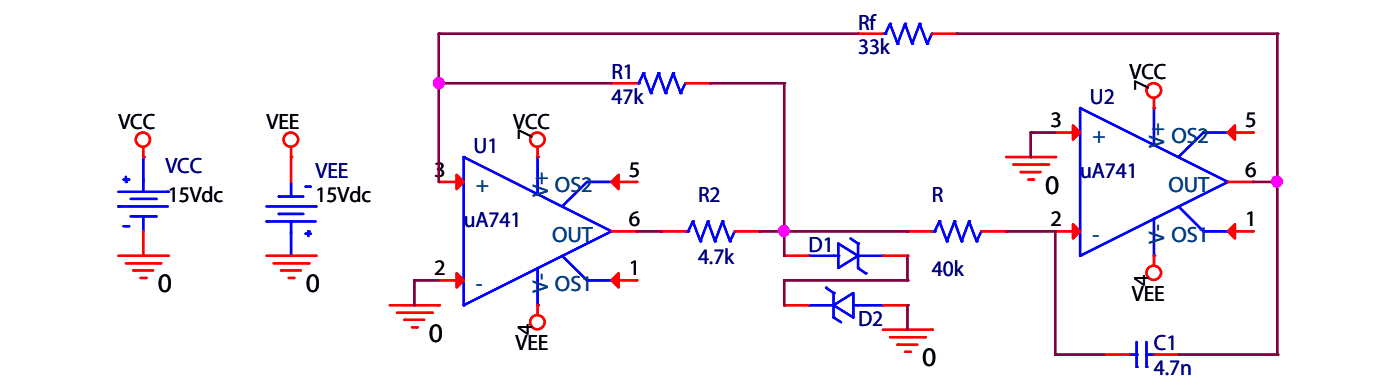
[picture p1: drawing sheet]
<svg xmlns="http://www.w3.org/2000/svg" width="150mm" height="42mm" viewBox="0 0 150 42" stroke-linecap="round" stroke-linejoin="round" font-family="sans-serif">
<g fill="none" stroke="#f00" stroke-width=".25">
<path d="M15.4 16.8h.1M15.4 15.8v1M31.2 16.8h.1M31.2 15.8v1M57.6 16.8h.1M57.6 15.8v1M107.8 16.8h5.3M108.6 17.6h3.7M109.4 18.4h.1M109.4 18.4h2.1M110.2 19.2h.5M110.7 19.2h.1"/>
<path d="M112.3 17.6h.1M113.1 16.8h.1M123.6 11.6h.1M123.6 10.5v1.1M12.7 27.4h5.3M13.5 28.2h3.7M14.3 29h2.1M14.3 29h.1M15.1 29.8h.5M15.4 27.4h.1M15.4 24.8v2.6M15.6 29.8h.1"/>
<path d="M17.2 28.2h.1M18 27.4h.1M28.6 27.4h5.2M29.3 28.2h3.7M30.1 29h.1M30.1 29h2.1M30.9 29.8h.5M31.4 29.8h.1M33 28.2h.1M33.8 27.4h.1M41.8 32.7h5.2M42.5 33.5h3.8"/>
<path d="M43.3 34.3h2.2M43.3 34.3h.1M44.1 35.1h.5M44.6 35.1h.1M46.3 33.5h.1M47 32.7h.1M57.6 32.7h.1M57.6 32.7v1.1M94.6 35.3h5.2M95.4 36.1h3.7M96.2 36.9h.1M96.2 36.9h2.1"/>
<path d="M97 37.7h.5M97.5 37.7h.1M99.1 36.1h.1M99.8 35.3h.1M118.3 38h2.7M118.3 38h.1M123.6 27.4h.1M123.6 27.4v1.1M123.6 38h2.7M126.3 38h.1"/>
<circle cx="15.3" cy="15" r=".76"/>
<circle cx="31.2" cy="15" r=".77"/>
<circle cx="57.6" cy="15" r=".77"/>
<circle cx="123.6" cy="9.7" r=".78"/>
<circle cx="57.6" cy="34.5" r=".77"/>
<circle cx="123.6" cy="29.2" r=".77"/>
</g>
<g fill="none" stroke="#00f" stroke-width=".25">
<path d="M13.2 19.2h.5M13.5 19.5h.1M13.5 18.9v.6M13.7 19.2h.1M15.4 16.8h.1M15.4 16.8v3.8M49.7 16.8l15.8 8M49.7 16.8h.1M49.7 16.8v15.9M57.6 16.8h.1M57.6 16.8v4M65.5 19.5h-2.6l-2.7 2.6"/>
<path d="M65.5 19.5h.1M12.7 22.1h.1M12.7 22.1h5.3M12.7 20.6h5.3M13.2 24.2h.5M13.7 24.2h.1M14 21.3h2.7M14 23.2h2.7M15.4 20.6h.1M15.4 23.2h.1M15.4 23.2v1.6M16.7 21.3h.1"/>
<path d="M16.7 23.2h.1M18 20.6h.1M49.7 32.7h.1M57.6 28.7h.1M57.6 20.8h.1M57.6 32.7h.1M57.6 28.7v4M60.2 22.1h.1M60.2 27.4l2.7 2.6M62.9 30h.1M62.9 30h2.6M65.5 24.8h.1"/>
<path d="M65.5 30h.1M65.5 24.8l-15.8 7.9M121 38h.8M121.8 39.3h.1M121.8 38h.1M121.8 36.6v2.7M122.8 39.3h.1M122.8 36.6v2.7M122.8 38h.8M123.6 38h.1"/>
</g>
<path d="M48.9 18.7l.8 .8-.8 .8z" fill="#f00"/>
<path d="M47 19.5h.1M47 19.5h2.7M48.9 18.7l.8 .8-.8 .8z" fill="none" stroke="#f00" stroke-width=".25"/>
<path d="M48.9 29.3l.8 .7-.8 .8z" fill="#f00"/>
<path d="M57.6 16.8h.1M47 30h.1M47 30h2.7M48.9 29.3l.8 .7-.8 .8zM57.6 32.7h.1M65.5 24.8h2.7M68.2 24.8h.1" fill="none" stroke="#f00" stroke-width=".25"/>
<path d="M66.3 29.3v1.5l-.8-.8z" fill="#f00"/>
<path d="M65.5 30h2.7M66.3 29.3v1.5l-.8-.8zM68.2 30h.1" fill="none" stroke="#f00" stroke-width=".25"/>
<path d="M65.5 19.5l.8-.8v1.6z" fill="#f00"/>
<path d="M65.5 19.5l.8-.8v1.6zM65.5 19.5h2.7M68.2 19.5h.1M84 32.7h.1M84 27.4h.1M84 32.7h2.6M84 27.4h2.6M94.6 32.7h2.6M94.6 27.4h2.6M97.2 32.7h.1M97.2 27.4h.1" fill="none" stroke="#f00" stroke-width=".25"/>
<g fill="none" stroke="#00f" stroke-width=".25">
<path d="M115.7 11.6h.1M115.7 11.6v15.8M115.7 11.6l15.9 7.9M123.6 15.5h.1M123.6 11.6h.1M123.6 11.6v3.9M126.3 16.8h.1M131.6 19.5l-15.9 7.9M131.6 14.2h-2.7l-2.6 2.6M131.6 19.5h.1M131.6 14.2h.1M86.6 32.7h2.7"/>
<path d="M86.6 27.4h3.2M86.6 32.7h.1M86.6 27.4h.1M88.5 30.8l.8 .6M88.5 30.8h.1M89.3 34l.8 .5M89.3 31.4h.1M89.3 32.7l2.1-1.3v2.6zM89.3 34h.1M89.3 31.4v2.6M89.8 27.4h.1M89.8 26.1l2.1 1.3-2.1 1.3z"/>
<path d="M91.1 25.5l.8 .6M91.4 32.7h.1M91.4 32.7h3.2M91.9 28.7h.1M91.9 26.1h.1M91.9 28.7l.8 .6M91.9 26.1v2.6M91.9 27.4h2.7M92.7 29.3h.1M94.6 32.7h.1M94.6 27.4h.1M115.7 27.4h.1"/>
<path d="M123.6 23.4h.1M123.6 27.4h.1M123.6 23.4v4M126.3 22.1l2.6 2.7M128.9 24.8h.1M128.9 24.8h2.7M131.6 24.8h.1"/>
</g>
<path d="M115 13.4l.7 .8-.7 .8z" fill="#f00"/>
<path d="M113.1 14.2h2.6M113.1 14.2h.1M115 13.4l.7 .8-.7 .8z" fill="none" stroke="#f00" stroke-width=".25"/>
<path d="M115 24l.7 .8-.7 .7z" fill="#f00"/>
<path d="M123.6 11.6h.1M131.6 19.5h2.6M134.2 19.5h.1M113.1 24.8h2.6M113.1 24.8h.1M115 24l.7 .8-.7 .7zM123.6 27.4h.1" fill="none" stroke="#f00" stroke-width=".25"/>
<path d="M131.6 24.8l.7-.8v1.5z" fill="#f00"/>
<path d="M131.6 24.8l.7-.8v1.5zM131.6 24.8h2.6M134.2 24.8h.1" fill="none" stroke="#f00" stroke-width=".25"/>
<path d="M131.6 14.2l.7-.8v1.6z" fill="#f00"/>
<g fill="none" stroke="#f00" stroke-width=".25">
<path d="M31.2 16.8h.1M31.2 16.8v2.7M65.5 8.9h2.7M65.5 8.9h.1M73.4 8.9h2.7M76.1 8.9h.1M91.9 3.6h2.7M91.9 3.6h.1M99.8 3.6h2.7M102.5 3.6h.1M131.6 14.2l.7-.8v1.6zM131.6 14.2h2.6"/>
<path d="M134.2 14.2h.1M31.2 27.4h.1M70.8 24.8h.1M70.8 24.8h2.6M78.7 24.8h2.7M81.4 24.8h.1M97.2 24.8h.1M97.2 24.8h2.6M105.1 24.8h2.7M107.8 24.8h.1"/>
</g>
<g fill="none" stroke="#00f" stroke-width=".25">
<path d="M31.2 19.5v1.6M68.2 8.9h.2M68.4 8.9h.1M68.9 7.9l-.5 1M68.9 7.9h.1M68.9 7.9l.9 2.1M69.8 10h.1M70.6 7.9h.1M70.6 7.9l.7 2.1M70.6 7.9l-.8 2.1M71.3 10h.1M72.1 7.9l-.8 2.1"/>
<path d="M72.1 7.9h.1M72.1 7.9l.8 2.1M72.9 10h.1M73.4 8.9l-.5 1.1M73.4 8.9h.1M94.6 3.6h.3M94.9 3.6h.1M95.4 2.6l-.5 1M95.4 2.6h.1M95.4 2.6l.8 2.1M96.2 4.7h.1M97 2.6h.1"/>
<path d="M97 2.6l.7 2.1M97 2.6l-.8 2.1M97.7 4.7h.1M98.5 2.6h.1M98.5 2.6l.8 2.1M98.5 2.6l-.8 2.1M99.3 4.7h.1M99.8 3.6l-.5 1.1M99.8 3.6h.1M28.6 23.7h5.2M28.6 23.7h.1M28.6 22.1h5.2"/>
<path d="M29.9 22.9h.1M29.9 21.1h.1M29.9 22.9h2.6M29.9 21.1h2.6M31.2 23.7h.1M31.2 21.1h.1M31.2 27.4h.1M31.2 23.7v3.7M32.8 25h.5M32.8 20h.5M32.8 25h.1M32.8 20h.1"/>
<path d="M33 24.8h.1M33 24.8v.5M33.8 22.1h.1M73.4 24.8h.3M73.7 24.8h.1M74.2 23.7l-.5 1.1M74.2 23.7h.1M74.2 23.7l.8 2.1M75 25.8h.1M75.8 23.7h.1M75.8 23.7l.8 2.1M75.8 23.7l-.8 2.1"/>
<path d="M76.6 25.8h.1M77.4 23.7l-.8 2.1M77.4 23.7h.1M77.4 23.7l.8 2.1M78.2 25.8h.1M78.7 24.8l-.5 1M78.7 24.8h.1M99.8 24.8h.3M100.1 24.8h.1M100.7 23.7l-.6 1.1M100.7 23.7h.1M100.7 23.7l.8 2.1"/>
<path d="M101.5 25.8h.1M102.3 23.7h.1M102.3 23.7l.7 2.1M102.3 23.7l-.8 2.1M103 25.8h.1M103.8 23.7h.1M103.8 23.7l.8 2.1M103.8 23.7l-.8 2.1M104.6 25.8h.1M105.1 24.8l-.5 1M105.1 24.8h.1"/>
</g>
<path d="M47 8.9h.1M47 8.9v10.6M47 8.9h18.5M44.4 30h2.6M44.4 30h.1M44.4 32.7h.1M44.4 30v2.7M68.2 24.8h2.6M70.8 24.8h.1" fill="none" stroke="#800040" stroke-width=".25"/>
<circle cx="47" cy="8.9" r=".51" fill="#f0f"/>
<circle cx="47" cy="8.9" r=".51" fill="none" stroke="#f0f" stroke-width=".25"/>
<path d="M76.1 8.9h.1M76.1 8.9h7.9M84 8.9h.1M84 8.9v15.9" fill="none" stroke="#800040" stroke-width=".25"/>
<circle cx="84" cy="24.7" r=".5" fill="#f0f"/>
<circle cx="84" cy="24.7" r=".5" fill="none" stroke="#f0f" stroke-width=".25"/>
<g fill="none" stroke="#800040" stroke-width=".25">
<path d="M110.4 14.2h.1M110.4 16.8h.1M110.4 14.2v2.6M110.4 14.2h2.7M134.2 19.5h2.6M136.8 19.5h.1M136.8 19.5v18.5M81.4 24.8h.1M81.4 24.8h15.8M97.2 24.8h.1M107.8 24.8h5.3M113.1 24.8h.1"/>
<path d="M136.8 38h.1"/>
</g>
<circle cx="136.8" cy="19.4" r=".5" fill="#f0f"/>
<circle cx="136.8" cy="19.4" r=".5" fill="none" stroke="#f0f" stroke-width=".25"/>
<g fill="none" stroke="#800040" stroke-width=".25">
<path d="M47 3.6h.1M47 3.6v5.3M47 3.6h44.9M102.5 3.6h.1M102.5 3.6h34.3M136.8 3.6h.1M136.8 3.6v15.9M84 27.4h.1M84 32.7h.1M84 30h.1M84 24.8v2.6M84 30v2.7"/>
<path d="M84 30h13.2M97.2 30h.1M97.2 32.7h.1M97.2 27.4v2.6M97.2 32.7v2.6M113.1 38h.1M113.1 24.8v13.2M113.1 38h5.2M126.3 38h10.5M136.8 38h.1"/>
</g>
<circle cx="47" cy="8.9" r=".51" fill="#f0f"/>
<circle cx="47" cy="8.9" r=".51" fill="none" stroke="#f0f" stroke-width=".25"/>
<circle cx="84" cy="24.7" r=".5" fill="#f0f"/>
<circle cx="84" cy="24.7" r=".5" fill="none" stroke="#f0f" stroke-width=".25"/>
<circle cx="136.8" cy="19.4" r=".5" fill="#f0f"/>
<circle cx="136.8" cy="19.4" r=".5" fill="none" stroke="#f0f" stroke-width=".25"/>
<g fill="none" stroke="#f00" stroke-width=".25">
<path d="M15.4 16.8h.1M15.4 15.8v1M31.2 16.8h.1M31.2 15.8v1M57.6 16.8h.1M57.6 15.8v1M107.8 16.8h5.3M108.6 17.6h3.7M109.4 18.4h.1M109.4 18.4h2.1M110.2 19.2h.5M110.7 19.2h.1"/>
<path d="M112.3 17.6h.1M113.1 16.8h.1M123.6 11.6h.1M123.6 10.5v1.1M12.7 27.4h5.3M13.5 28.2h3.7M14.3 29h2.1M14.3 29h.1M15.1 29.8h.5M15.4 27.4h.1M15.4 24.8v2.6M15.6 29.8h.1"/>
<path d="M17.2 28.2h.1M18 27.4h.1M28.6 27.4h5.2M29.3 28.2h3.7M30.1 29h.1M30.1 29h2.1M30.9 29.8h.5M31.4 29.8h.1M33 28.2h.1M33.8 27.4h.1M41.8 32.7h5.2M42.5 33.5h3.8"/>
<path d="M43.3 34.3h2.2M43.3 34.3h.1M44.1 35.1h.5M44.6 35.1h.1M46.3 33.5h.1M47 32.7h.1M57.6 32.7h.1M57.6 32.7v1.1M94.6 35.3h5.2M95.4 36.1h3.7M96.2 36.9h.1M96.2 36.9h2.1"/>
<path d="M97 37.7h.5M97.5 37.7h.1M99.1 36.1h.1M99.8 35.3h.1M118.3 38h2.7M118.3 38h.1M123.6 27.4h.1M123.6 27.4v1.1M123.6 38h2.7M126.3 38h.1"/>
<circle cx="15.3" cy="15" r=".76"/>
<circle cx="31.2" cy="15" r=".77"/>
<circle cx="57.6" cy="15" r=".77"/>
<circle cx="123.6" cy="9.7" r=".78"/>
<circle cx="57.6" cy="34.5" r=".77"/>
<circle cx="123.6" cy="29.2" r=".77"/>
</g>
<g fill="none" stroke="#00f" stroke-width=".25">
<path d="M13.2 19.2h.5M13.5 19.5h.1M13.5 18.9v.6M13.7 19.2h.1M15.4 16.8h.1M15.4 16.8v3.8M49.7 16.8l15.8 8M49.7 16.8h.1M49.7 16.8v15.9M57.6 16.8h.1M57.6 16.8v4M65.5 19.5h-2.6l-2.7 2.6"/>
<path d="M65.5 19.5h.1M12.7 22.1h.1M12.7 22.1h5.3M12.7 20.6h5.3M13.2 24.2h.5M13.7 24.2h.1M14 21.3h2.7M14 23.2h2.7M15.4 20.6h.1M15.4 23.2h.1M15.4 23.2v1.6M16.7 21.3h.1"/>
<path d="M16.7 23.2h.1M18 20.6h.1M49.7 32.7h.1M57.6 28.7h.1M57.6 20.8h.1M57.6 32.7h.1M57.6 28.7v4M60.2 22.1h.1M60.2 27.4l2.7 2.6M62.9 30h.1M62.9 30h2.6M65.5 24.8h.1"/>
<path d="M65.5 30h.1M65.5 24.8l-15.8 7.9M121 38h.8M121.8 39.3h.1M121.8 38h.1M121.8 36.6v2.7M122.8 39.3h.1M122.8 36.6v2.7M122.8 38h.8M123.6 38h.1"/>
</g>
<path d="M48.9 18.7l.8 .8-.8 .8z" fill="#f00"/>
<path d="M47 19.5h.1M47 19.5h2.7M48.9 18.7l.8 .8-.8 .8z" fill="none" stroke="#f00" stroke-width=".25"/>
<path d="M48.9 29.3l.8 .7-.8 .8z" fill="#f00"/>
<path d="M57.6 16.8h.1M47 30h.1M47 30h2.7M48.9 29.3l.8 .7-.8 .8zM57.6 32.7h.1M65.5 24.8h2.7M68.2 24.8h.1" fill="none" stroke="#f00" stroke-width=".25"/>
<path d="M66.3 29.3v1.5l-.8-.8z" fill="#f00"/>
<path d="M65.5 30h2.7M66.3 29.3v1.5l-.8-.8zM68.2 30h.1" fill="none" stroke="#f00" stroke-width=".25"/>
<path d="M65.5 19.5l.8-.8v1.6z" fill="#f00"/>
<path d="M65.5 19.5l.8-.8v1.6zM65.5 19.5h2.7M68.2 19.5h.1M84 32.7h.1M84 27.4h.1M84 32.7h2.6M84 27.4h2.6M94.6 32.7h2.6M94.6 27.4h2.6M97.2 32.7h.1M97.2 27.4h.1" fill="none" stroke="#f00" stroke-width=".25"/>
<g fill="none" stroke="#00f" stroke-width=".25">
<path d="M115.7 11.6h.1M115.7 11.6v15.8M115.7 11.6l15.9 7.9M123.6 15.5h.1M123.6 11.6h.1M123.6 11.6v3.9M126.3 16.8h.1M131.6 19.5l-15.9 7.9M131.6 14.2h-2.7l-2.6 2.6M131.6 19.5h.1M131.6 14.2h.1M86.6 32.7h2.7"/>
<path d="M86.6 27.4h3.2M86.6 32.7h.1M86.6 27.4h.1M88.5 30.8l.8 .6M88.5 30.8h.1M89.3 34l.8 .5M89.3 31.4h.1M89.3 32.7l2.1-1.3v2.6zM89.3 34h.1M89.3 31.4v2.6M89.8 27.4h.1M89.8 26.1l2.1 1.3-2.1 1.3z"/>
<path d="M91.1 25.5l.8 .6M91.4 32.7h.1M91.4 32.7h3.2M91.9 28.7h.1M91.9 26.1h.1M91.9 28.7l.8 .6M91.9 26.1v2.6M91.9 27.4h2.7M92.7 29.3h.1M94.6 32.7h.1M94.6 27.4h.1M115.7 27.4h.1"/>
<path d="M123.6 23.4h.1M123.6 27.4h.1M123.6 23.4v4M126.3 22.1l2.6 2.7M128.9 24.8h.1M128.9 24.8h2.7M131.6 24.8h.1"/>
</g>
<path d="M115 13.4l.7 .8-.7 .8z" fill="#f00"/>
<path d="M113.1 14.2h2.6M113.1 14.2h.1M115 13.4l.7 .8-.7 .8z" fill="none" stroke="#f00" stroke-width=".25"/>
<path d="M115 24l.7 .8-.7 .7z" fill="#f00"/>
<path d="M123.6 11.6h.1M131.6 19.5h2.6M134.2 19.5h.1M113.1 24.8h2.6M113.1 24.8h.1M115 24l.7 .8-.7 .7zM123.6 27.4h.1" fill="none" stroke="#f00" stroke-width=".25"/>
<path d="M131.6 24.8l.7-.8v1.5z" fill="#f00"/>
<path d="M131.6 24.8l.7-.8v1.5zM131.6 24.8h2.6M134.2 24.8h.1" fill="none" stroke="#f00" stroke-width=".25"/>
<path d="M131.6 14.2l.7-.8v1.6z" fill="#f00"/>
<g fill="none" stroke="#f00" stroke-width=".25">
<path d="M31.2 16.8h.1M31.2 16.8v2.7M65.5 8.9h2.7M65.5 8.9h.1M73.4 8.9h2.7M76.1 8.9h.1M91.9 3.6h2.7M91.9 3.6h.1M99.8 3.6h2.7M102.5 3.6h.1M131.6 14.2l.7-.8v1.6zM131.6 14.2h2.6"/>
<path d="M134.2 14.2h.1M31.2 27.4h.1M70.8 24.8h.1M70.8 24.8h2.6M78.7 24.8h2.7M81.4 24.8h.1M97.2 24.8h.1M97.2 24.8h2.6M105.1 24.8h2.7M107.8 24.8h.1"/>
</g>
<g fill="none" stroke="#00f" stroke-width=".25">
<path d="M31.2 19.5v1.6M68.2 8.9h.2M68.4 8.9h.1M68.9 7.9l-.5 1M68.9 7.9h.1M68.9 7.9l.9 2.1M69.8 10h.1M70.6 7.9h.1M70.6 7.9l.7 2.1M70.6 7.9l-.8 2.1M71.3 10h.1M72.1 7.9l-.8 2.1"/>
<path d="M72.1 7.9h.1M72.1 7.9l.8 2.1M72.9 10h.1M73.4 8.9l-.5 1.1M73.4 8.9h.1M94.6 3.6h.3M94.9 3.6h.1M95.4 2.6l-.5 1M95.4 2.6h.1M95.4 2.6l.8 2.1M96.2 4.7h.1M97 2.6h.1"/>
<path d="M97 2.6l.7 2.1M97 2.6l-.8 2.1M97.7 4.7h.1M98.5 2.6h.1M98.5 2.6l.8 2.1M98.5 2.6l-.8 2.1M99.3 4.7h.1M99.8 3.6l-.5 1.1M99.8 3.6h.1M28.6 23.7h5.2M28.6 23.7h.1M28.6 22.1h5.2"/>
<path d="M29.9 22.9h.1M29.9 21.1h.1M29.9 22.9h2.6M29.9 21.1h2.6M31.2 23.7h.1M31.2 21.1h.1M31.2 27.4h.1M31.2 23.7v3.7M32.8 25h.5M32.8 20h.5M32.8 25h.1M32.8 20h.1"/>
<path d="M33 24.8h.1M33 24.8v.5M33.8 22.1h.1M73.4 24.8h.3M73.7 24.8h.1M74.2 23.7l-.5 1.1M74.2 23.7h.1M74.2 23.7l.8 2.1M75 25.8h.1M75.8 23.7h.1M75.8 23.7l.8 2.1M75.8 23.7l-.8 2.1"/>
<path d="M76.6 25.8h.1M77.4 23.7l-.8 2.1M77.4 23.7h.1M77.4 23.7l.8 2.1M78.2 25.8h.1M78.7 24.8l-.5 1M78.7 24.8h.1M99.8 24.8h.3M100.1 24.8h.1M100.7 23.7l-.6 1.1M100.7 23.7h.1M100.7 23.7l.8 2.1"/>
<path d="M101.5 25.8h.1M102.3 23.7h.1M102.3 23.7l.7 2.1M102.3 23.7l-.8 2.1M103 25.8h.1M103.8 23.7h.1M103.8 23.7l.8 2.1M103.8 23.7l-.8 2.1M104.6 25.8h.1M105.1 24.8l-.5 1M105.1 24.8h.1"/>
</g>
<path d="M47 8.9h.1M47 8.9v10.6M47 8.9h18.5M44.4 30h2.6M44.4 30h.1M44.4 32.7h.1M44.4 30v2.7M68.2 24.8h2.6M70.8 24.8h.1" fill="none" stroke="#800040" stroke-width=".25"/>
<circle cx="47" cy="8.9" r=".51" fill="#f0f"/>
<circle cx="47" cy="8.9" r=".51" fill="none" stroke="#f0f" stroke-width=".25"/>
<path d="M76.1 8.9h.1M76.1 8.9h7.9M84 8.9h.1M84 8.9v15.9" fill="none" stroke="#800040" stroke-width=".25"/>
<circle cx="84" cy="24.7" r=".5" fill="#f0f"/>
<circle cx="84" cy="24.7" r=".5" fill="none" stroke="#f0f" stroke-width=".25"/>
<g fill="none" stroke="#800040" stroke-width=".25">
<path d="M110.4 14.2h.1M110.4 16.8h.1M110.4 14.2v2.6M110.4 14.2h2.7M134.2 19.5h2.6M136.8 19.5h.1M136.8 19.5v18.5M81.4 24.8h.1M81.4 24.8h15.8M97.2 24.8h.1M107.8 24.8h5.3M113.1 24.8h.1"/>
<path d="M136.8 38h.1"/>
</g>
<circle cx="136.8" cy="19.4" r=".5" fill="#f0f"/>
<circle cx="136.8" cy="19.4" r=".5" fill="none" stroke="#f0f" stroke-width=".25"/>
<g fill="none" stroke="#800040" stroke-width=".25">
<path d="M47 3.6h.1M47 3.6v5.3M47 3.6h44.9M102.5 3.6h.1M102.5 3.6h34.3M136.8 3.6h.1M136.8 3.6v15.9M84 27.4h.1M84 32.7h.1M84 30h.1M84 24.8v2.6M84 30v2.7"/>
<path d="M84 30h13.2M97.2 30h.1M97.2 32.7h.1M97.2 27.4v2.6M97.2 32.7v2.6M113.1 38h.1M113.1 24.8v13.2M113.1 38h5.2M126.3 38h10.5M136.8 38h.1"/>
</g>
<circle cx="47" cy="8.9" r=".51" fill="#f0f"/>
<circle cx="47" cy="8.9" r=".51" fill="none" stroke="#f0f" stroke-width=".25"/>
<circle cx="84" cy="24.7" r=".5" fill="#f0f"/>
<circle cx="84" cy="24.7" r=".5" fill="none" stroke="#f0f" stroke-width=".25"/>
<circle cx="136.8" cy="19.4" r=".5" fill="#f0f"/>
<circle cx="136.8" cy="19.4" r=".5" fill="none" stroke="#f0f" stroke-width=".25"/>
<g font-size="2.9">
<text x="112" y="20.8">0</text>
<text x="16.9" y="31.3">0</text>
<text x="32.8" y="31.3">0</text>
<text x="46" y="36.6">0</text>
<text x="98.8" y="39.2">0</text>
</g>
<g font-size="2.4" fill="#000080">
<text x="91.9" y="3.2">Rf</text>
<text x="91.9" y="5.8">33k</text>
<text x="65.5" y="8.5">R1</text>
<text x="65.5" y="11.1">47k</text>
<text x="116.8" y="11.1">U2</text>
<text x="50.7" y="16.4">U1</text>
<text x="17.7" y="18.5">VCC</text>
<text x="33.8" y="19">VEE</text>
<text x="74.8" y="21.7">R2</text>
<text x="99.8" y="21.7">R</text>
<text x="115.7" y="19">uA741</text>
<text x="49.7" y="24.3">uA741</text>
<text x="74.8" y="28.3">4.7k</text>
<text x="86.6" y="27">D1</text>
<text x="99.8" y="29.6">40k</text>
<text x="91.9" y="34.9">D2</text>
<text x="123.6" y="37.5">C1</text>
<text x="123.6" y="40.2">4.7n</text>
</g>
<g font-size="2.4">
<text x="121" y="8.5">VCC</text>
<text x="123.1" y="9.7" transform="rotate(-90 123.1 9.7)">7</text>
<text x="12.7" y="13.8">VCC</text>
<text x="28.6" y="13.8">VEE</text>
<text x="55" y="13.8">VCC</text>
<text x="57.1" y="15" transform="rotate(-90 57.1 15)">7</text>
<text x="112.5" y="13.7">3</text>
<text x="133.4" y="13.7">5</text>
<text x="18" y="21.7">15Vdc</text>
<text x="33.8" y="21.7">15Vdc</text>
<text x="46.5" y="18.9">3</text>
<text x="67.4" y="18.9">5</text>
<text x="133.4" y="18.9">6</text>
<text x="46.5" y="29.5">2</text>
<text x="67.4" y="24.2">6</text>
<text x="67.4" y="29.5">1</text>
<text x="112.5" y="24.2">2</text>
<text x="133.4" y="24.2">1</text>
<text x="57.1" y="35.9" transform="rotate(-90 57.1 35.9)">4</text>
<text x="121.3" y="32.2">VEE</text>
<text x="123.1" y="30.6" transform="rotate(-90 123.1 30.6)">4</text>
<text x="55.2" y="37.5">VEE</text>
</g>
<g font-size="2.4" fill="#004080">
<text x="117" y="15.3">+</text>
<text x="124.7" y="15.9" transform="rotate(-90 124.7 15.9)">V+</text>
<text x="125.5" y="15.3">OS2</text>
<text x="51" y="20.6">+</text>
<text x="58.7" y="21.1" transform="rotate(-90 58.7 21.1)">V+</text>
<text x="59.5" y="20.6">OS2</text>
<text x="125.2" y="20.6">OUT</text>
<text x="59.2" y="25.9">OUT</text>
<text x="117" y="25.9">-</text>
<text x="124.7" y="26.1" transform="rotate(-90 124.7 26.1)">V-</text>
<text x="125.5" y="25.9">OS1</text>
<text x="51" y="31.1">-</text>
<text x="58.7" y="31.4" transform="rotate(-90 58.7 31.4)">V-</text>
<text x="59.5" y="31.1">OS1</text>
</g>
</svg>
